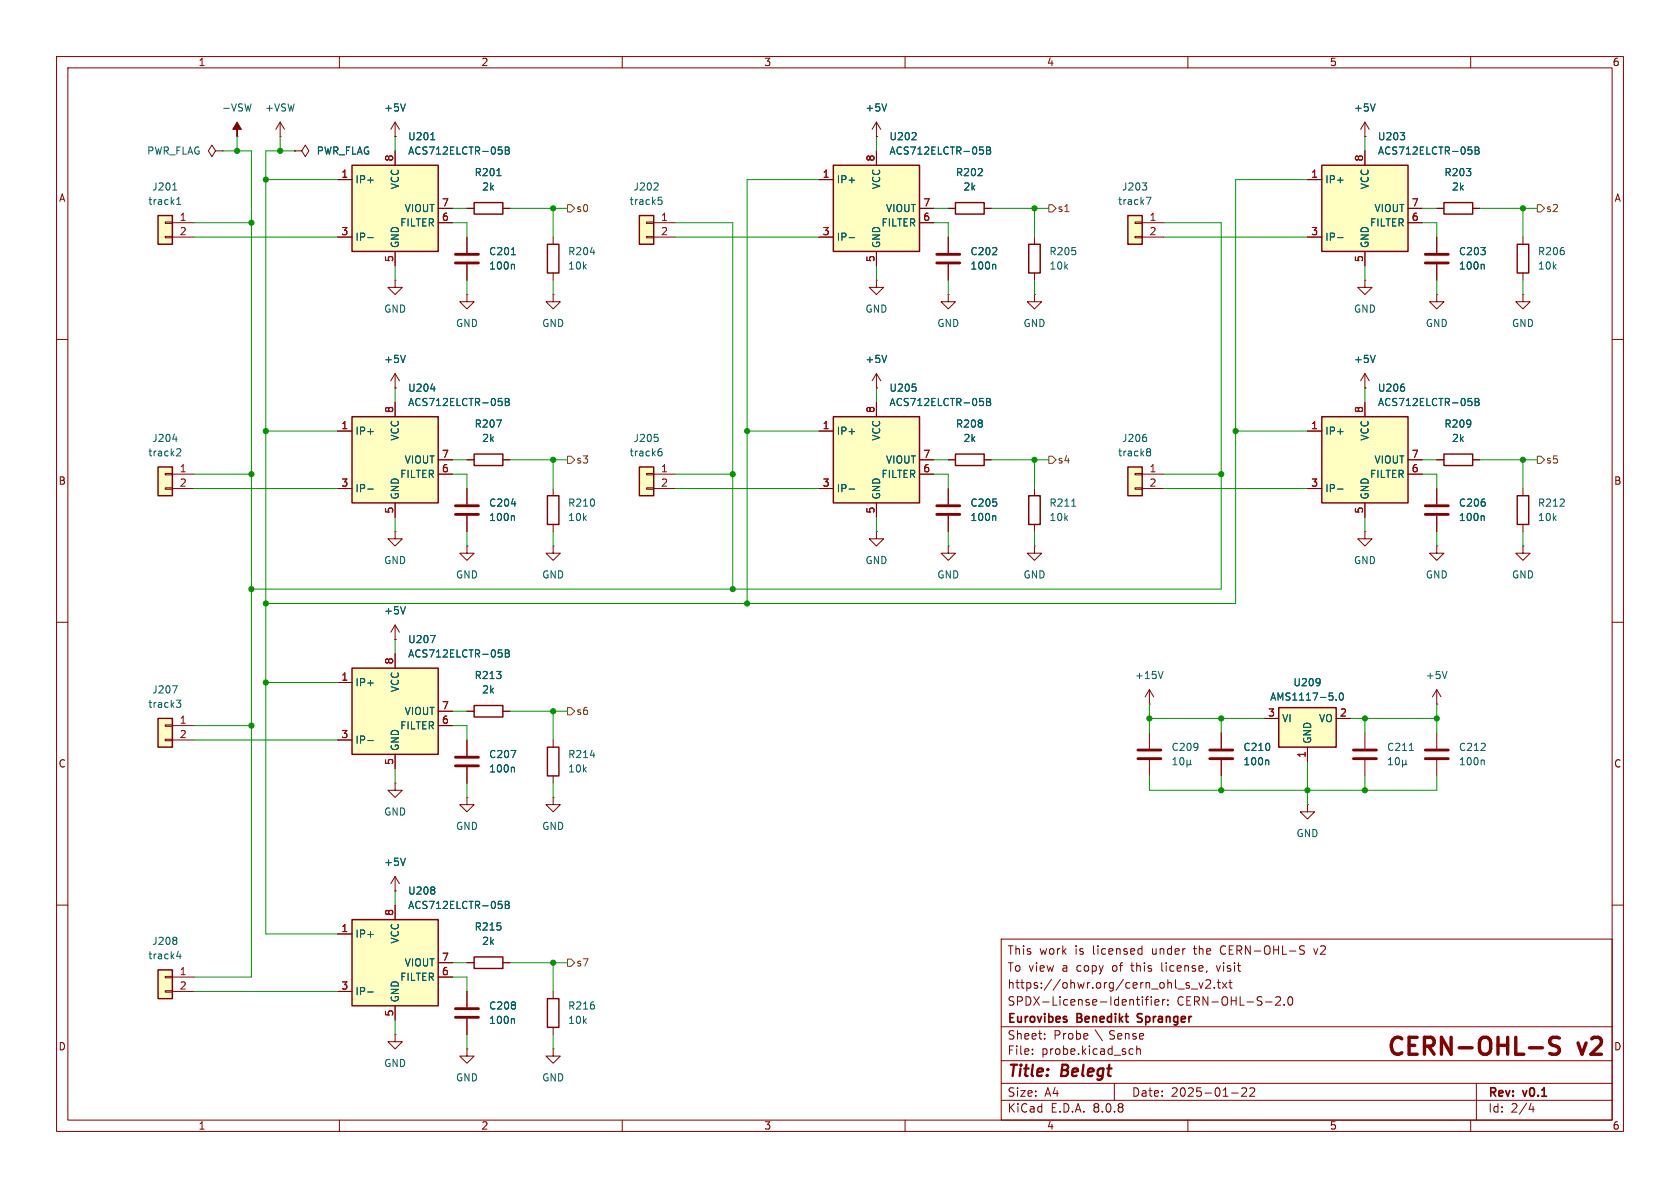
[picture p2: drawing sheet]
<svg xmlns="http://www.w3.org/2000/svg" width="297mm" height="210mm" viewBox="0 0 297 210" stroke-linecap="round" stroke-linejoin="round" font-family="sans-serif">
<g fill="none" stroke="#840000" stroke-width=".18">
<path d="M10 10h277v190h-277zM12 12h273v186h-273zM60 10v2M110 10v2M160 10v2M210 10v2M260 10v2M10 60h2M285 60h2M10 110h2M285 110h2M254 129.5v2.8"/>
<path d="M254 134.4v2.8M10 160h2M177 166h108v32h-108zM200.9 176.7h.6M201.3 177.7h.2M201.5 167.7l.4 .1M201.9 167.2v1.5M201.9 168.6l-.4 .1M202 176.2v.1M202 176.7v1M202.5 176.7h.5M203 176.2l-.3 .2v1.3"/>
<path d="M203.5 176.2v.1M203.5 176.7v1M204.2 177.2l.7-.1-.1-.3-.4-.1-.2 .2v.7h.6M205.5 176.7v1M206 176.7l-.3 .1-.2 .2M206.5 177.6v.1M206.5 176.8v.1M209.9 174.2l.3 .1 .1 .2-.2 .2h-.3M209.9 173.7l.3 .1M210.6 174.8h1.1M212 173.7l.3 1 .4-1M213.2 173.3l.5-.1 .3 .1v.3l-.9 1.1h.9"/>
<path d="M214.7 174.6v.1M215 170.7l.4 1M215.2 173.7h.5M215.4 173.2v1.3l.3 .2M216.1 173.7l.8 1M216.9 173.7l-.8 1M217.2 173.7h.6M217.5 173.2v1.3l.3 .2M225.5 176.3l.6-.1 .2 .1 .1 .3-.9 1.1h.9M227 177.6v.1M227.8 176.3l.2-.1a.81 .81 0 0 1 .6 .6 .81 .81 0 0 1-.3 .8l-.1 .1a.81 .81 0 0 1-.4-1.4zM229.9 167.8l.6 .3 .1 .3-.3 .3-.6-.1"/>
<path d="M229.9 167.3h.7M232.2 167.7l.4 1M285 160h2M60 198v2M110 198v2M160 198v2M177 194.5h108M177 191.5h108M177 187.5h108M177 181.5h108M182.5 186.3v.1M182.5 185.5v.1"/>
<path d="M184.7 183.6v.1M184.7 182.8v.1M197 191.5v3M199.9 185.4l.4 .1M200.3 186.3l-.4 .1M201 185.5l.2-.1 .3 .1 .1 .9M201 184.9v1.5M210 198v2M217.7 193.2h1.2M219.5 192.4l.6-.1 .2 .1 .1 .3-.9 1.1h.9M221 192.4l.5-.1 .2 .1 .1 .3-.9 1.1h.9M260 198v2"/>
<path d="M261 191.5v6.5M270.7 195l-.4 1.1h.9M271 195.6v1"/>
</g>
<path d="M201.1 179.3v.5M201.1 180.6l.2 .1" fill="none" stroke="#840000" stroke-width=".3"/>
<path d="M270.4 185.2h2.3M275.7 183.5l-.4-.1h-.8a.73 .73 0 0 0-.5 .7 .73 .73 0 0 0 .5 .7 1.1 1.1 0 0 1 1.2 .7 .77 .77 0 0 1-.6 .9h-.7l-.4-.2" fill="none" stroke="#840000" stroke-width=".6"/>
<path d="M252 134.1h4M252 132.6h4" fill="none" stroke="#840000" stroke-width=".51"/>
<path d="M262.2 134.4l.2 .1v.7" fill="none" stroke="#006464" stroke-width=".18"/>
<path d="M199.4 82.6h2.5v5h-2.5z" fill="#ffffc2"/>
<path d="M200.7 86.2h1.2v.3h-1.2zM200.7 83.7h1.2v.2h-1.2zM201.9 83.8h3.8M201.9 86.4h3.8" fill="none" stroke="#840000" stroke-width=".18"/>
<path d="M199.4 82.6h2.5v5h-2.5z" fill="none" stroke="#840000" stroke-width=".25"/>
<path d="M202.6 77.3l.1 .2-.1 .5M202.9 79.3h.3l.2 .3-.2 .3M202.9 79.9h.3M203.2 79.9l.2 .2v.2l-.1 .2-.4 .1" fill="none" stroke="#006464" stroke-width=".18"/>
<path d="M113 38.1h2.6v5.1h-2.6z" fill="#ffffc2"/>
<path d="M114.3 39.2h1.3v.3h-1.3zM115.6 39.4h3.8M97.8 41.9v1.3M97.8 48.3v1.2M114.3 41.8h1.3v.2h-1.3zM115.6 41.9h3.8M167.6 81.3h1.3M174 81.3h1.3" fill="none" stroke="#840000" stroke-width=".18"/>
<path d="M113 38.1h2.6v5.1h-2.6zM96.8 43.2h2v5.1h-2zM168.9 80.3h5.1v2h-5.1z" fill="none" stroke="#840000" stroke-width=".25"/>
<path d="M116.2 32.4l.2 .2-.1 .3-.7 .7h.8M116.4 34.9h.6M116.5 35.4h.3l.3 .2-.1 .4-.5 .1M104.4 44.6h.8" fill="none" stroke="#006464" stroke-width=".18"/>
<path d="M147.3 73.7h15.3v15.2h-15.3z" fill="#ffffc2"/>
<path d="M181.9 43.2h2v5.1h-2zM147.3 73.7h15.3v15.2h-15.3zM96.8 176.5h2v5.1h-2z" fill="none" stroke="#840000" stroke-width=".25"/>
<g fill="none" stroke="#840000" stroke-width=".18">
<path d="M167.6 52.1v1.2h1.3l-1.3 1.3-1.2-1.3h1.2M167.6 52.1h.1M167.6 41.9v2.8M167.6 46.7v2.8M182.9 52.1v1.2h1.2l-1.2 1.3-1.3-1.3h1.3M182.9 52.1h.1M182.9 41.9v1.3M182.9 48.3v1.2M144.8 76.2h2.5M154.9 68.6h.1M154.9 66v2.6M154.9 71.1v2.6"/>
<path d="M154.9 66l-.7 1.3M154.9 66l.8 1.3M144.8 86.4h2.5M154.9 88.9v2.5M162.6 83.8h2.5M162.6 81.3h2.5M203.2 129.5v2.8M203.2 134.4v2.8M97.8 175.3v1.2M97.8 185.4v1.3h1.3l-1.3 1.3-1.3-1.3h1.3M97.8 185.4h.1M97.8 181.6v1.3"/>
</g>
<g fill="none" stroke="#006464" stroke-width=".18">
<path d="M175.9 46.7l.1 .2v.7M156.8 62.8l-.5 1.3M161.9 68.5v.5M173.2 70.4h.6M173.8 71l.1 .2-.1 .4M174.4 70.4h.4l.3 .3-.3 .3 .3 .2v.3l-.2 .2h-.5zM174.4 71h.4M150.1 86.5h1M207.4 135.2h.7M207.4 134.3l.3-.4v1.3M208.7 134.1l.2-.2a.68 .68 0 0 1 .4 .7 .68 .68 0 0 1-.4 .6l-.2-.1-.1-.4zM209.8 135l.2 .2h.3l.1-.2"/>
<path d="M209.8 134.4v1.2M210.4 135l.2 .2M210.4 134.4v.6"/>
</g>
<path d="M165.6 46.5h4.1M165.6 45h4.1M201.2 134.1h4M201.2 132.6h4" fill="none" stroke="#840000" stroke-width=".51"/>
<path d="M113 82.6h2.6v5h-2.6z" fill="#ffffc2"/>
<path d="M114.3 86.2h1.3v.3h-1.3zM114.3 83.7h1.3v.2h-1.3zM115.6 83.8h3.8M115.6 86.4h3.8M203.2 124.5h.1M203.2 121.9l-.8 1.3M203.2 121.9v2.6M203.2 121.9l.8 1.3M241.3 129.5v2.8M241.3 134.4v2.8" fill="none" stroke="#840000" stroke-width=".18"/>
<path d="M113 82.6h2.6v5h-2.6z" fill="none" stroke="#840000" stroke-width=".25"/>
<g fill="none" stroke="#006464" stroke-width=".18">
<path d="M115.7 76.8h.6M116.2 77.3l.2 .2-.2 .5M116.6 79.8h.2l.3 .2-.1 .5-.4 .1M116.9 79.3l-.3 .1M205.6 118.7l-.4 1.3M245.5 135.2h.7M245.5 134.3l.3-.4v1.3M246.8 134.1l.2-.2a.68 .68 0 0 1 .4 .7 .68 .68 0 0 1-.4 .6l-.2-.1-.1-.4zM247.9 135l.2 .2h.3l.1-.2M247.9 134.4v1.2M248.5 135l.2 .2M248.5 134.4v.6"/>
<path d="M249.2 132.7h.7"/>
</g>
<path d="M239.3 134.1h4M239.3 132.6h4" fill="none" stroke="#840000" stroke-width=".51"/>
<path d="M62.2 162.6h15.3v15.2h-15.3z" fill="#ffffc2"/>
<path d="M62.2 162.6h15.3v15.2h-15.3zM83.8 169.2h5.1v2h-5.1z" fill="none" stroke="#840000" stroke-width=".25"/>
<g fill="none" stroke="#840000" stroke-width=".18">
<path d="M69.8 138.4v1.3h1.3l-1.3 1.3-1.2-1.3h1.2M69.8 138.4h.1M254 124.5h.1M254 121.9l-.8 1.3M254 121.9v2.6M254 121.9l.8 1.3M69.8 157.5h.1M69.8 154.9v2.6M69.8 154.9l-.7 1.3M69.8 154.9l.8 1.3M82.5 141v1.2h1.3l-1.3 1.3-1.2-1.3h1.2M82.5 141h.1"/>
<path d="M97.8 141v1.2h1.3l-1.3 1.3-1.3-1.3h1.3M97.8 141h.1M231.1 142.2v1.3h1.3l-1.3 1.3-1.2-1.3h1.2M231.1 142.2h.1M59.7 165.1h2.5M59.7 175.3h2.5M69.8 160v2.6M69.8 177.8v2.5M77.5 172.7h2.5M77.5 170.2h2.5M82.5 170.2h1.3M88.9 170.2h1.3"/>
</g>
<path d="M255.8 118.7l-.4 1.3M71.7 151.7l-.5 1.3M76.8 156.9v.3M76.8 157.5v.4M88.1 159.3h.6M88.7 159.9l.1 .2-.1 .4M89.3 159.3h.5l.2 .3-.2 .3 .2 .2 .1 .3-.3 .2h-.5zM89.3 159.9h.5M65 175.4h1" fill="none" stroke="#006464" stroke-width=".18"/>
<path d="M226.1 125.1h10.1v7h-10.1z" fill="#ffffc2"/>
<path d="M226.1 125.1h10.1v7h-10.1z" fill="none" stroke="#840000" stroke-width=".25"/>
<path d="M215.9 129.5v2.8M215.9 134.4v2.8M223.5 127h2.6M231.1 132.1v2.5M236.2 127h2.6" fill="none" stroke="#840000" stroke-width=".18"/>
<path d="M224.1 134.4l.2 .1v.7M233.3 120.1v.8M233.4 120.5l-.1 .1M236.2 123.6v.2M236.9 122.6l.2-.1a.68 .68 0 0 1 .4 .6 .68 .68 0 0 1-.4 .7 .84 .84 0 0 1-.2-1.2z" fill="none" stroke="#006464" stroke-width=".18"/>
<path d="M213.9 134.1h4M213.9 132.6h4" fill="none" stroke="#840000" stroke-width=".51"/>
<path d="M27.9 127h2.6v5.1h-2.6z" fill="#ffffc2"/>
<path d="M29.2 130.7h1.3v.2h-1.3zM29.2 128.1h1.3v.3h-1.3zM30.5 128.3h3.8M30.5 130.8h3.8" fill="none" stroke="#840000" stroke-width=".18"/>
<path d="M27.9 127h2.6v5.1h-2.6z" fill="none" stroke="#840000" stroke-width=".25"/>
<path d="M30.5 121.2h.8l-.5 1.3M31.2 123.8h.8l-.5 .5 .4 .1 .1 .4-.3 .2h-.3" fill="none" stroke="#006464" stroke-width=".18"/>
<path d="M62.2 118.1h15.3v15.3h-15.3z" fill="#ffffc2"/>
<path d="M83.8 35.8h5.1v2h-5.1zM62.2 118.1h15.3v15.3h-15.3zM96.8 132.1h2v5.1h-2z" fill="none" stroke="#840000" stroke-width=".25"/>
<g fill="none" stroke="#840000" stroke-width=".18">
<path d="M41.9 24.1h.1M49.5 24.1h.1M49.5 21.6l-.7 1.3M49.5 21.6v2.5M49.5 21.6l.8 1.3M82.5 36.8h1.3M88.9 36.8h1.3M69.8 94v1.3h1.3l-1.3 1.2-1.2-1.2h1.2M69.8 94h.1M82.5 96.5v1.3h1.3l-1.3 1.3-1.2-1.3h1.2M82.5 96.5h.1M97.8 96.5v1.3h1.3l-1.3 1.3-1.3-1.3h1.3"/>
<path d="M97.8 96.5h.1M69.8 113h.1M69.8 110.5v2.5M69.8 115.6v2.5M69.8 110.5l-.7 1.3M69.8 110.5l.8 1.3M59.7 120.7h2.5M59.7 130.8h2.5M69.8 133.4v2.5M77.5 128.3h2.5M77.5 125.7h2.5M97.8 130.8v1.3"/>
<path d="M97.8 137.2v1.2"/>
</g>
<path d="M44.4 18.4l-.3 1.2M87.8 31.1h.8M71.7 107.3l-.5 1.2M76.1 112.3h.8l-.5 1.3M88.1 114.9h.6M88.7 115.4l.1 .2-.1 .5M89.3 114.9h.5l.2 .2-.2 .4 .2 .1 .1 .3-.3 .2h-.5zM89.3 115.5h.5M65 130.9h1M104.4 133.5h.8" fill="none" stroke="#006464" stroke-width=".18"/>
<path d="M41.9 21.6l.8 1.3h-.8v1.2v-1.2h-.8z" fill="#840000" stroke="#840000" stroke-width=".18"/>
<path d="M62.2 29.2h15.3v15.3h-15.3z" fill="#ffffc2"/>
<path d="M62.2 29.2h15.3v15.3h-15.3zM83.8 124.7h5.1v2h-5.1z" fill="none" stroke="#840000" stroke-width=".25"/>
<g fill="none" stroke="#840000" stroke-width=".18">
<path d="M38.1 26.7l-.6-1-.7 1 .7 1 .6-1h1.3M39.4 26.7h.1M59.7 31.8h2.5M69.8 24.1h.1M69.8 21.6v2.5M69.8 26.7v2.5M69.8 21.6l-.7 1.3M69.8 21.6l.8 1.3M77.5 39.4h2.5M77.5 36.8h2.5M59.7 41.9h2.5M69.8 44.5v2.5"/>
<path d="M82.5 125.7h1.3M88.9 125.7h1.3"/>
</g>
<path d="M71.7 18.4l-.5 1.2M76.1 24.7h.8M88.1 26h.6M88.7 26.5l.1 .2-.1 .5M89.3 26h.5l.2 .2-.2 .4 .2 .1 .1 .3-.3 .2h-.5zM89.3 26.6h.5M65 42h1" fill="none" stroke="#006464" stroke-width=".18"/>
<path d="M27.9 38.1h2.6v5.1h-2.6z" fill="#ffffc2"/>
<g fill="none" stroke="#840000" stroke-width=".18">
<path d="M29.2 39.2h1.3v.3h-1.3zM30.5 39.4h3.8M52.1 26.7h1.2l.7-1 .6 1-.6 1-.7-1M52.1 26.7h.1M167.6 36.8h1.3M174 36.8h1.3M29.2 41.8h1.3v.2h-1.3zM30.5 41.9h3.8M69.8 68.6h.1M69.8 66l-.7 1.3M69.8 66v2.6M69.8 66l.8 1.3"/>
<path d="M154.9 94v1.3h1.3l-1.3 1.2-1.2-1.2h1.2M154.9 94h.1M167.6 96.5v1.3h1.3l-1.3 1.3-1.2-1.3h1.2M167.6 96.5h.1M167.6 86.4v2.8M167.6 91.2v2.8M182.9 96.5v1.3h1.2l-1.2 1.3-1.3-1.3h1.3M182.9 96.5h.1M182.9 86.4v1.2M182.9 92.7v1.3M82.5 130.8v2.8M82.5 135.6v2.8"/>
</g>
<path d="M27.9 38.1h2.6v5.1h-2.6zM168.9 35.8h5.1v2h-5.1zM181.9 87.6h2v5.1h-2z" fill="none" stroke="#840000" stroke-width=".25"/>
<path d="M30.5 33.6h.8M31.2 36.1h.8M31.2 35.2l.4-.3v1.2M71.7 62.8l-.5 1.3M175.9 91.2l.1 .2v.6M189.5 89.5h.7M90.3 132.7h.9l-.6 1.2M90.8 135.6l.1 .2v.7" fill="none" stroke="#006464" stroke-width=".18"/>
<path d="M165.6 90.9h4.1M165.6 89.4h4.1M80.5 135.4h4.1M80.5 133.9h4.1" fill="none" stroke="#840000" stroke-width=".51"/>
<path d="M147.3 29.2h15.3v15.3h-15.3z" fill="#ffffc2"/>
<path d="M147.3 29.2h15.3v15.3h-15.3zM268.2 43.2h2.1v5.1h-2.1zM96.8 87.6h2v5.1h-2z" fill="none" stroke="#840000" stroke-width=".25"/>
<g fill="none" stroke="#840000" stroke-width=".18">
<path d="M144.8 31.8h2.5M154.9 24.1h.1M154.9 21.6v2.5M154.9 26.7v2.5M154.9 21.6l-.7 1.3M154.9 21.6l.8 1.3M162.6 39.4h2.5M162.6 36.8h2.5M82.5 52.1v1.2h1.3l-1.3 1.3-1.2-1.3h1.2M82.5 52.1h.1M82.5 41.9v2.8M82.5 46.7v2.8"/>
<path d="M97.8 52.1v1.2h1.3l-1.3 1.3-1.3-1.3h1.3M97.8 52.1h.1M144.8 41.9h2.5M154.9 49.5v1.3h1.3l-1.3 1.3-1.2-1.3h1.2M154.9 49.5h.1M154.9 44.5v2.5M241.3 49.5v1.3h1.3l-1.3 1.3-1.3-1.3h1.3M241.3 49.5h.1M254 52.1v1.2h1.3l-1.3 1.3-1.3-1.3h1.3M254 52.1h.1M269.2 52.1v1.2h1.3l-1.3 1.3-1.2-1.3h1.2M269.2 52.1h.1"/>
<path d="M269.2 41.9v1.3M269.2 48.3v1.2M241.3 68.6h.1M241.3 66l-.8 1.3M241.3 66v2.6M241.3 66l.8 1.3M82.5 86.4v2.8M82.5 91.2v2.8M97.8 86.4v1.2M97.8 92.7v1.3M241.3 94v1.3h1.3l-1.3 1.2-1.3-1.2h1.3M241.3 94h.1"/>
<path d="M254 96.5v1.3h1.3l-1.3 1.3-1.3-1.3h1.3M254 96.5h.1M254 86.4v2.8M254 91.2v2.8M269.2 96.5v1.3h1.3l-1.3 1.3-1.2-1.3h1.2M269.2 96.5h.1"/>
</g>
<g fill="none" stroke="#006464" stroke-width=".18">
<path d="M156.8 18.4l-.5 1.2M161.2 24.7h.8M161.9 23.6v.4M173.2 26h.6M173.8 26.5l.1 .2-.1 .5M174.4 26h.4l.3 .2-.3 .4 .3 .1v.3l-.2 .2h-.5zM174.4 26.6h.4M90.4 45h.7M90.8 46.7l.1 .2v.7M150.1 42h1M243.1 62.8l-.4 1.3M90.4 89.1h.8"/>
<path d="M90.8 91.2l.1 .2v.6M262.2 91.2l.2 .2v.6"/>
</g>
<path d="M80.5 46.5h4.1M80.5 45h4.1M80.5 90.9h4.1M80.5 89.4h4.1M252 90.9h4M252 89.4h4" fill="none" stroke="#840000" stroke-width=".51"/>
<path d="M199.4 38.1h2.5v5.1h-2.5z" fill="#ffffc2"/>
<path d="M200.7 39.2h1.2v.3h-1.2zM201.9 39.4h3.8M200.7 41.8h1.2v.2h-1.2zM201.9 41.9h3.8" fill="none" stroke="#840000" stroke-width=".18"/>
<path d="M199.4 38.1h2.5v5.1h-2.5z" fill="none" stroke="#840000" stroke-width=".25"/>
<path d="M201.9 32.3h.8l-.4 .5M202.6 32.9l.1 .2-.1 .4M202.6 34.9h.9l-.6 1.2" fill="none" stroke="#006464" stroke-width=".18"/>
<path d="M27.9 82.6h2.6v5h-2.6z" fill="#ffffc2"/>
<path d="M29.2 86.2h1.3v.3h-1.3zM29.2 83.7h1.3v.2h-1.3zM30.5 83.8h3.8M30.5 86.4h3.8" fill="none" stroke="#840000" stroke-width=".18"/>
<path d="M27.9 82.6h2.6v5h-2.6z" fill="none" stroke="#840000" stroke-width=".25"/>
<path d="M30.5 77.6h.8M31.4 79.3l.4 .1 .2 .3-.8 .9h.8" fill="none" stroke="#006464" stroke-width=".18"/>
<path d="M233.7 29.2h15.2v15.3h-15.2z" fill="#ffffc2"/>
<path d="M233.7 29.2h15.2v15.3h-15.2zM255.3 35.8h5v2h-5z" fill="none" stroke="#840000" stroke-width=".25"/>
<path d="M231.1 31.8h2.6M241.3 24.1h.1M241.3 21.6v2.5M241.3 26.7v2.5M241.3 21.6l-.8 1.3M241.3 21.6l.8 1.3M248.9 39.4h2.6M248.9 36.8h2.6M254 36.8h1.3M260.3 36.8h1.3M231.1 41.9h2.6M241.3 44.5v2.5" fill="none" stroke="#840000" stroke-width=".18"/>
<path d="M243.1 18.4l-.4 1.2M247.5 23.4h.8l-.4 .5M248.3 24v.6M259.6 26h.6M260.1 26.5l.1 .2-.1 .5M260.8 26h.4l.2 .2-.2 .4 .2 .1 .1 .3-.2 .2h-.5zM260.8 26.6h.4M236.5 42h.9" fill="none" stroke="#006464" stroke-width=".18"/>
<path d="M62.2 73.7h15.3v15.2h-15.3z" fill="#ffffc2"/>
<path d="M62.2 73.7h15.3v15.2h-15.3zM83.8 80.3h5.1v2h-5.1zM255.3 80.3h5v2h-5zM268.2 87.6h2.1v5.1h-2.1z" fill="none" stroke="#840000" stroke-width=".25"/>
<g fill="none" stroke="#840000" stroke-width=".18">
<path d="M69.8 49.5v1.3h1.3l-1.3 1.3-1.2-1.3h1.2M69.8 49.5h.1M254 41.9v2.8M254 46.7v2.8M59.7 76.2h2.5M69.8 71.1v2.6M59.7 86.4h2.5M69.8 88.9v2.5M77.5 83.8h2.5M77.5 81.3h2.5M82.5 81.3h1.3M88.9 81.3h1.3"/>
<path d="M254 81.3h1.3M260.3 81.3h1.3M269.2 86.4v1.2M269.2 92.7v1.3M82.5 175.3v2.8M69.8 182.9v1.3h1.3l-1.3 1.2-1.2-1.2h1.2M69.8 182.9h.1M82.5 185.4v1.3h1.3l-1.3 1.3-1.2-1.3h1.2M82.5 185.4h.1M82.5 180.1v2.8"/>
</g>
<path d="M262.2 46.7l.2 .2v.7M76.1 68.7h.8M87.8 74.2h.8l-.5 1.3M88.1 70.4h.6M88.7 71l.1 .2-.1 .4M89.3 70.4h.5l.2 .3-.2 .3 .2 .2 .1 .3-.3 .2h-.5zM89.3 71h.5M65 86.5h1M90.8 180.1l.1 .2v.6" fill="none" stroke="#006464" stroke-width=".18"/>
<path d="M252 46.5h4M252 45h4M80.5 179.8h4.1M80.5 178.3h4.1" fill="none" stroke="#840000" stroke-width=".51"/>
<path d="M233.7 73.7h15.2v15.2h-15.2z" fill="#ffffc2"/>
<path d="M233.7 73.7h15.2v15.2h-15.2z" fill="none" stroke="#840000" stroke-width=".25"/>
<path d="M231.1 76.2h2.6M241.3 71.1v2.6M231.1 86.4h2.6M241.3 88.9v2.5M248.9 83.8h2.6M248.9 81.3h2.6" fill="none" stroke="#840000" stroke-width=".18"/>
<path d="M248.3 68.5v.5M259.6 70.4h.6M260.1 71l.1 .2-.1 .4M260.8 70.4h.4l.2 .3-.2 .3 .2 .2 .1 .3-.2 .2h-.5zM260.8 71h.4M236.5 86.5h.9" fill="none" stroke="#006464" stroke-width=".18"/>
<path d="M27.9 171.5h2.6v5h-2.6z" fill="#ffffc2"/>
<g fill="none" stroke="#840000" stroke-width=".18">
<path d="M52.1 26.7h.1M59.7 31.8h2.5M69.8 24.1h.1M69.8 26.7v2.5M77.5 36.8h2.5M77.5 39.4h2.5M82.5 36.8h1.3M88.9 36.8h1.3M144.8 31.8h2.5M154.9 24.1h.1M154.9 26.7v2.5M162.6 36.8h2.5"/>
<path d="M162.6 39.4h2.5M167.6 36.8h1.3M174 36.8h1.3M231.1 31.8h2.6M241.3 24.1h.1M241.3 26.7v2.5M248.9 36.8h2.6M248.9 39.4h2.6M254 36.8h1.3M260.3 36.8h1.3M59.7 41.9h2.5M69.8 44.5v2.5"/>
<path d="M82.5 41.9v2.8M82.5 46.7v2.8M144.8 41.9h2.5M154.9 44.5v2.5M167.6 41.9v2.8M167.6 46.7v2.8M231.1 41.9h2.6M241.3 44.5v2.5M254 41.9v2.8M254 46.7v2.8M59.7 76.2h2.5M69.8 68.6h.1"/>
<path d="M69.8 71.1v2.6M144.8 76.2h2.5M154.9 68.6h.1M154.9 71.1v2.6M231.1 76.2h2.6M241.3 68.6h.1M241.3 71.1v2.6M59.7 86.4h2.5M69.8 88.9v2.5M77.5 81.3h2.5M77.5 83.8h2.5M82.5 81.3h1.3"/>
<path d="M82.5 86.4v2.8M82.5 91.2v2.8M88.9 81.3h1.3M144.8 86.4h2.5M154.9 88.9v2.5M162.6 81.3h2.5M162.6 83.8h2.5M167.6 81.3h1.3M167.6 86.4v2.8M167.6 91.2v2.8M174 81.3h1.3M231.1 86.4h2.6"/>
<path d="M241.3 88.9v2.5M248.9 81.3h2.6M248.9 83.8h2.6M254 86.4v2.8M254 91.2v2.8M254 81.3h1.3M260.3 81.3h1.3M69.8 113h.1M69.8 115.6v2.5M59.7 120.7h2.5M59.7 130.8h2.5M69.8 133.4v2.5"/>
<path d="M77.5 125.7h2.5M77.5 128.3h2.5M82.5 125.7h1.3M82.5 130.8v2.8M82.5 135.6v2.8M88.9 125.7h1.3M215.9 129.5v2.8M215.9 134.4v2.8M223.5 127h2.6M231.1 132.1v2.5M236.2 127h2.6M69.8 157.5h.1"/>
<path d="M29.2 175.1h1.3v.3h-1.3zM29.2 172.6h1.3v.2h-1.3zM30.5 172.7h3.8M30.5 175.3h3.8M59.7 175.3h2.5M59.7 165.1h2.5M69.8 160v2.6M69.8 177.8v2.5M77.5 172.7h2.5M77.5 170.2h2.5M82.5 175.3v2.8M82.5 170.2h1.3"/>
<path d="M88.9 170.2h1.3M82.5 180.1v2.8"/>
</g>
<path d="M27.9 171.5h2.6v5h-2.6z" fill="none" stroke="#840000" stroke-width=".25"/>
<g fill="none" stroke="#006464" stroke-width=".18">
<path d="M71.7 18.4l-.5 1.2M156.8 18.4l-.5 1.2M243.1 18.4l-.4 1.2M76.1 24.7h.8M87.8 31.1h.8M88.1 26h.6M88.7 26.5l.1 .2-.1 .5M89.3 26h.5l.2 .2-.2 .4 .2 .1 .1 .3-.3 .2h-.5zM89.3 26.6h.5M161.2 24.7h.8M161.9 23.6v.4M173.2 26h.6"/>
<path d="M173.8 26.5l.1 .2-.1 .5M174.4 26h.4l.3 .2-.3 .4 .3 .1v.3l-.2 .2h-.5zM174.4 26.6h.4M247.5 23.4h.8l-.4 .5M248.3 24v.6M259.6 26h.6M260.1 26.5l.1 .2-.1 .5M260.8 26h.4l.2 .2-.2 .4 .2 .1 .1 .3-.2 .2h-.5zM260.8 26.6h.4M65 42h1M90.4 45h.7M90.8 46.7l.1 .2v.7"/>
<path d="M150.1 42h1M175.9 46.7l.1 .2v.7M236.5 42h.9M262.2 46.7l.2 .2v.7M71.7 62.8l-.5 1.3M76.1 68.7h.8M87.8 74.2h.8l-.5 1.3M88.1 70.4h.6M88.7 71l.1 .2-.1 .4M89.3 70.4h.5l.2 .3-.2 .3 .2 .2 .1 .3-.3 .2h-.5zM89.3 71h.5M156.8 62.8l-.5 1.3"/>
<path d="M161.9 68.5v.5M173.2 70.4h.6M173.8 71l.1 .2-.1 .4M174.4 70.4h.4l.3 .3-.3 .3 .3 .2v.3l-.2 .2h-.5zM174.4 71h.4M243.1 62.8l-.4 1.3M248.3 68.5v.5M259.6 70.4h.6M260.1 71l.1 .2-.1 .4M260.8 70.4h.4l.2 .3-.2 .3 .2 .2 .1 .3-.2 .2h-.5zM260.8 71h.4M65 86.5h1"/>
<path d="M90.4 89.1h.8M90.8 91.2l.1 .2v.6M150.1 86.5h1M175.9 91.2l.1 .2v.6M236.5 86.5h.9M262.2 91.2l.2 .2v.6M71.7 107.3l-.5 1.2M76.1 112.3h.8l-.5 1.3M88.1 114.9h.6M88.7 115.4l.1 .2-.1 .5M89.3 114.9h.5l.2 .2-.2 .4 .2 .1 .1 .3-.3 .2h-.5zM89.3 115.5h.5"/>
<path d="M65 130.9h1M90.3 132.7h.9l-.6 1.2M90.8 135.6l.1 .2v.7M224.1 134.4l.2 .1v.7M233.3 120.1v.8M233.4 120.5l-.1 .1M236.2 123.6v.2M236.9 122.6l.2-.1a.68 .68 0 0 1 .4 .6 .68 .68 0 0 1-.4 .7 .84 .84 0 0 1-.2-1.2zM71.7 151.7l-.5 1.3M76.8 156.9v.3M76.8 157.5v.4M88.1 159.3h.6"/>
<path d="M88.7 159.9l.1 .2-.1 .4M89.3 159.3h.5l.2 .3-.2 .3 .2 .2 .1 .3-.3 .2h-.5zM89.3 159.9h.5M31.1 165.7l.2 .2-.2 .3M31.1 166.3l.2 .2-.2 .4M31.5 168.2l-.3 .9h.8M31.8 168.6v.9M65 175.4h1M90.8 180.1l.1 .2v.6"/>
</g>
<path d="M100.3 36.2h.7l.6 .6-.6 .7h-.7zM185.4 36.2h.7l.6 .6-.6 .7h-.7zM271.8 36.2h.6l.6 .6-.6 .7h-.6zM100.3 80.6h.7l.6 .7-.6 .6h-.7zM185.4 80.6h.7l.6 .7-.6 .6h-.7zM271.8 80.6h.6l.6 .7-.6 .6h-.6zM100.3 125.1h.7l.6 .6-.6 .7h-.7zM100.3 169.5h.7l.6 .7-.6 .6h-.7z" fill="none" stroke="#725600" stroke-width=".18"/>
<g fill="none" stroke="#009600" stroke-width=".18">
<path d="M34.3 39.4h10.1M39.4 26.7h5v146h-10.1M41.9 24.1v2.6M47 31.8h12.7M49.5 24.1v2.6M52.1 26.7h-5.1v138.4h12.7M69.8 24.1v2.6M80 36.8h2.5M80 39.4h2.5v2.5M90.2 36.8h10.1M97.8 36.8v5.1M119.4 39.4h10.1v64.7"/>
<path d="M144.8 31.8h-12.7v74.9M154.9 24.1v2.6M165.1 36.8h2.5M165.1 39.4h2.5v2.5M175.3 36.8h10.1M182.9 36.8v5.1M205.7 39.4h10.2v64.7h-171.5M231.1 31.8h-12.7v74.9h-171.4M241.3 24.1v2.6M251.5 36.8h2.5M251.5 39.4h2.5v2.5M261.6 36.8h10.2"/>
<path d="M269.2 36.8v5.1M34.3 41.9h25.4M69.8 47v2.5M82.5 49.5v2.6M97.8 49.5v2.6M119.4 41.9h25.4M154.9 47v2.5M167.6 49.5v2.6M182.9 49.5v2.6M205.7 41.9h25.4M241.3 47v2.5M254 49.5v2.6"/>
<path d="M269.2 49.5v2.6M47 76.2h12.7M69.8 68.6v2.5M132.1 76.2h12.7M154.9 68.6v2.5M218.4 76.2h12.7M241.3 68.6v2.5M34.3 86.4h25.4M34.3 83.8h10.1M69.8 91.4v2.6M80 83.8h2.5v2.6M80 81.3h2.5"/>
<path d="M82.5 94v2.5M90.2 81.3h10.1M97.8 81.3v5.1M97.8 94v2.5M119.4 86.4h25.4M119.4 83.8h10.1M154.9 91.4v2.6M165.1 81.3h2.5M165.1 83.8h2.5v2.6M167.6 94v2.5M175.3 81.3h10.1M182.9 81.3v5.1"/>
<path d="M182.9 94v2.5M205.7 86.4h25.4M205.7 83.8h10.2M241.3 91.4v2.6M251.5 81.3h2.5M251.5 83.8h2.5v2.6M254 94v2.5M261.6 81.3h10.2M269.2 81.3v5.1M269.2 94v2.5M69.8 113v2.6M34.3 128.3h10.1"/>
<path d="M34.3 130.8h25.4M47 120.7h12.7M69.8 135.9v2.5M80 128.3h2.5v2.5M80 125.7h2.5M82.5 138.4v2.6M90.2 125.7h10.1M97.8 125.7v5.1M97.8 138.4v2.6M203.2 137.2v2.5h50.8v-2.5M203.2 127h20.3M203.2 124.5v5"/>
<path d="M215.9 127v2.5M215.9 137.2v2.5M231.1 134.6v7.6M238.8 127h15.2M241.3 127v2.5M241.3 137.2v2.5M254 124.5v5M69.8 157.5v2.5M34.3 175.3h25.4M80 172.7h2.5v2.6M80 170.2h2.5M90.2 170.2h10.1"/>
<path d="M97.8 170.2v5.1M69.8 180.3v2.6M82.5 182.9v2.5M97.8 182.9v2.5"/>
</g>
<g fill="#009600" stroke="#009600" stroke-width=".18">
<circle cx="215.9" cy="83.8" r=".46"/>
<circle cx="218.4" cy="76.2" r=".46"/>
<circle cx="269.2" cy="36.8" r=".46"/>
<circle cx="269.2" cy="81.3" r=".46"/>
<circle cx="215.9" cy="139.7" r=".46"/>
<circle cx="231.1" cy="139.7" r=".46"/>
<circle cx="241.3" cy="139.7" r=".46"/>
<circle cx="241.3" cy="127" r=".46"/>
<circle cx="254" cy="127" r=".46"/>
<circle cx="203.2" cy="127" r=".46"/>
<circle cx="215.9" cy="127" r=".46"/>
<circle cx="182.9" cy="36.8" r=".46"/>
<circle cx="182.9" cy="81.3" r=".46"/>
<circle cx="44.4" cy="39.4" r=".46"/>
<circle cx="47" cy="31.8" r=".46"/>
<circle cx="49.5" cy="26.7" r=".46"/>
<circle cx="41.9" cy="26.7" r=".46"/>
<circle cx="44.4" cy="104.1" r=".46"/>
<circle cx="47" cy="106.7" r=".46"/>
<circle cx="47" cy="120.7" r=".46"/>
<circle cx="97.8" cy="125.7" r=".46"/>
<circle cx="129.5" cy="83.8" r=".46"/>
<circle cx="132.1" cy="76.2" r=".46"/>
<circle cx="132.1" cy="106.7" r=".46"/>
<circle cx="97.8" cy="36.8" r=".46"/>
<circle cx="97.8" cy="170.2" r=".46"/>
<circle cx="44.4" cy="128.3" r=".46"/>
<circle cx="129.5" cy="104.1" r=".46"/>
<circle cx="97.8" cy="81.3" r=".46"/>
<circle cx="47" cy="76.2" r=".46"/>
<circle cx="44.4" cy="83.8" r=".46"/>
</g>
<g font-size="4.2" fill="#840000">
<text x="245" y="187.4">CERN-OHL-S</text>
<text x="279.3" y="187.4">v2</text>
</g>
<g font-size="2.8" fill="#840000">
<text x="178" y="190.9">Title:</text>
<text x="187.7" y="190.9">Belegt</text>
</g>
<g font-size="2.1" fill="#840000">
<text x="178" y="172">To view</text>
<text x="178" y="169">This</text>
<text x="183.7" y="169">work</text>
<text x="187.8" y="172">a</text>
<text x="190.1" y="169">is</text>
<text x="190.5" y="172">copy</text>
<text x="193.3" y="169">licensed</text>
<text x="196.9" y="172">of</text>
<text x="200.4" y="172">this</text>
<text x="203.9" y="169">under</text>
<text x="205.9" y="172">license,</text>
<text x="211.5" y="169">the</text>
<text x="215.8" y="172">visit</text>
<text x="216.3" y="169">CERN-OHL-S</text>
<text x="233" y="169">v2</text>
<text x="178" y="178">SPDX-License-Identifier:</text>
<text x="178" y="175">https://ohwr.org/cern_ohl_s_v2.txt</text>
<text x="208" y="178">CERN-OHL-S-2.0</text>
<text x="178" y="184">Sheet:</text>
<text x="178" y="181.2">Eurovibes</text>
<text x="186.2" y="184">Probe</text>
<text x="190.5" y="181.2">Benedikt</text>
<text x="194" y="184">\</text>
<text x="196.3" y="184">Sense</text>
<text x="201.8" y="181.2">Spranger</text>
<text x="178" y="186.7">File:</text>
<text x="184.1" y="186.7">probe.kicad_sch</text>
<text x="178" y="196.9">KiCad</text>
<text x="178" y="194.1">Size:</text>
<text x="184.7" y="194.1">A4</text>
<text x="185.7" y="196.9">E.D.A.</text>
<text x="193.3" y="196.9">8.0.8</text>
<text x="200" y="194.1">Date:</text>
<text x="207" y="194.1">2025-01-22</text>
<text x="263" y="194.3">Rev:</text>
<text x="263" y="196.9">Id:</text>
<text x="267.1" y="196.9">2/4</text>
<text x="269.4" y="194.3">v0.1</text>
</g>
<g font-size="1.8" fill="#840000">
<text x="35" y="11.9">1</text>
<text x="85" y="11.9">2</text>
<text x="135" y="11.9">3</text>
<text x="185" y="11.9">4</text>
<text x="235" y="11.9">5</text>
<text x="285" y="11.9">6</text>
<text x="10.3" y="35.9">A</text>
<text x="285.3" y="35.9">A</text>
<text x="10.3" y="85.9">B</text>
<text x="285.3" y="85.9">B</text>
<text x="10.3" y="135.9">C</text>
<text x="285.3" y="135.9">C</text>
<text x="10.3" y="185.9">D</text>
<text x="285.3" y="185.9">D</text>
<text x="35" y="199.9">1</text>
<text x="85" y="199.9">2</text>
<text x="135" y="199.9">3</text>
<text x="185" y="199.9">4</text>
<text x="235" y="199.9">5</text>
<text x="285" y="199.9">6</text>
</g>
<g font-size="1.8" fill="#006464">
<text x="39.1" y="19.9">-VSW</text>
<text x="46.8" y="19.9">+VSW</text>
<text x="67.8" y="19.9">+5V</text>
<text x="152.9" y="19.9">+5V</text>
<text x="239.3" y="19.9">+5V</text>
<text x="25.9" y="27.5">PWR_FLAG</text>
<text x="55.9" y="27.5">PWR_FLAG</text>
<text x="72.1" y="27.5">ACS712ELCTR-05B</text>
<text x="72.1" y="25">U201</text>
<text x="157.1" y="27.5">ACS712ELCTR-05B</text>
<text x="157.1" y="25">U202</text>
<text x="243.5" y="27.5">ACS712ELCTR-05B</text>
<text x="243.5" y="25">U203</text>
<text x="26.8" y="33.9">J201</text>
<text x="62.7" y="32.6">IP+</text>
<text x="70.7" y="33.5" transform="rotate(-90 70.7 33.5)">VCC</text>
<text x="83.8" y="31.3">R201</text>
<text x="85.1" y="33.9">2k</text>
<text x="111.9" y="33.9">J202</text>
<text x="147.8" y="32.6">IP+</text>
<text x="155.8" y="33.5" transform="rotate(-90 155.8 33.5)">VCC</text>
<text x="168.9" y="31.3">R202</text>
<text x="170.2" y="33.9">2k</text>
<text x="198.3" y="33.9">J203</text>
<text x="234.2" y="32.6">IP+</text>
<text x="242.2" y="33.5" transform="rotate(-90 242.2 33.5)">VCC</text>
<text x="255.3" y="31.3">R203</text>
<text x="256.6" y="33.9">2k</text>
<text x="26.1" y="36.4">track1</text>
<text x="70.7" y="40.2">FILTER</text>
<text x="71.4" y="37.7">VIOUT</text>
<text x="111.2" y="36.4">track5</text>
<text x="155.7" y="40.2">FILTER</text>
<text x="156.5" y="37.7">VIOUT</text>
<text x="197.6" y="36.4">track7</text>
<text x="242.1" y="40.2">FILTER</text>
<text x="242.9" y="37.7">VIOUT</text>
<text x="62.7" y="42.8">IP-</text>
<text x="70.7" y="43.9" transform="rotate(-90 70.7 43.9)">GND</text>
<text x="86.4" y="45.3">C201</text>
<text x="86.4" y="47.9">100n</text>
<text x="100.3" y="45.3">R204</text>
<text x="100.3" y="47.9">10k</text>
<text x="147.8" y="42.8">IP-</text>
<text x="155.8" y="43.9" transform="rotate(-90 155.8 43.9)">GND</text>
<text x="171.5" y="45.3">C202</text>
<text x="171.5" y="47.9">100n</text>
<text x="185.4" y="45.3">R205</text>
<text x="185.4" y="47.9">10k</text>
<text x="234.2" y="42.8">IP-</text>
<text x="242.2" y="43.9" transform="rotate(-90 242.2 43.9)">GND</text>
<text x="257.8" y="45.3">C203</text>
<text x="257.8" y="47.9">100n</text>
<text x="271.8" y="45.3">R206</text>
<text x="271.8" y="47.9">10k</text>
<text x="67.8" y="55.5">GND</text>
<text x="80.5" y="58">GND</text>
<text x="95.8" y="58">GND</text>
<text x="152.9" y="55.5">GND</text>
<text x="165.6" y="58">GND</text>
<text x="180.8" y="58">GND</text>
<text x="239.3" y="55.5">GND</text>
<text x="252" y="58">GND</text>
<text x="267.2" y="58">GND</text>
<text x="67.8" y="64.4">+5V</text>
<text x="152.9" y="64.4">+5V</text>
<text x="239.3" y="64.4">+5V</text>
<text x="72.1" y="72">ACS712ELCTR-05B</text>
<text x="72.1" y="69.4">U204</text>
<text x="157.1" y="72">ACS712ELCTR-05B</text>
<text x="157.1" y="69.4">U205</text>
<text x="243.5" y="72">ACS712ELCTR-05B</text>
<text x="243.5" y="69.4">U206</text>
<text x="62.7" y="77.1">IP+</text>
<text x="70.7" y="78" transform="rotate(-90 70.7 78)">VCC</text>
<text x="83.8" y="75.8">R207</text>
<text x="147.8" y="77.1">IP+</text>
<text x="155.8" y="78" transform="rotate(-90 155.8 78)">VCC</text>
<text x="168.9" y="75.8">R208</text>
<text x="234.2" y="77.1">IP+</text>
<text x="242.2" y="78" transform="rotate(-90 242.2 78)">VCC</text>
<text x="255.3" y="75.8">R209</text>
<text x="26.1" y="80.9">track2</text>
<text x="26.8" y="78.3">J204</text>
<text x="71.4" y="82.1">VIOUT</text>
<text x="85.1" y="78.3">2k</text>
<text x="111.2" y="80.9">track6</text>
<text x="111.9" y="78.3">J205</text>
<text x="156.5" y="82.1">VIOUT</text>
<text x="170.2" y="78.3">2k</text>
<text x="197.6" y="80.9">track8</text>
<text x="198.3" y="78.3">J206</text>
<text x="242.9" y="82.1">VIOUT</text>
<text x="256.6" y="78.3">2k</text>
<text x="62.7" y="87.2">IP-</text>
<text x="70.7" y="84.7">FILTER</text>
<text x="70.7" y="88.4" transform="rotate(-90 70.7 88.4)">GND</text>
<text x="86.4" y="89.8">C204</text>
<text x="100.3" y="89.8">R210</text>
<text x="147.8" y="87.2">IP-</text>
<text x="155.7" y="84.7">FILTER</text>
<text x="155.8" y="88.4" transform="rotate(-90 155.8 88.4)">GND</text>
<text x="171.5" y="89.8">C205</text>
<text x="185.4" y="89.8">R211</text>
<text x="234.2" y="87.2">IP-</text>
<text x="242.1" y="84.7">FILTER</text>
<text x="242.2" y="88.4" transform="rotate(-90 242.2 88.4)">GND</text>
<text x="257.8" y="89.8">C206</text>
<text x="271.8" y="89.8">R212</text>
<text x="86.4" y="92.3">100n</text>
<text x="100.3" y="92.3">10k</text>
<text x="171.5" y="92.3">100n</text>
<text x="185.4" y="92.3">10k</text>
<text x="257.8" y="92.3">100n</text>
<text x="271.8" y="92.3">10k</text>
<text x="67.8" y="99.9">GND</text>
<text x="152.9" y="99.9">GND</text>
<text x="239.3" y="99.9">GND</text>
<text x="80.5" y="102.5">GND</text>
<text x="95.8" y="102.5">GND</text>
<text x="165.6" y="102.5">GND</text>
<text x="180.8" y="102.5">GND</text>
<text x="252" y="102.5">GND</text>
<text x="267.2" y="102.5">GND</text>
<text x="67.8" y="108.8">+5V</text>
<text x="72.1" y="113.9">U207</text>
<text x="72.1" y="116.4">ACS712ELCTR-05B</text>
<text x="26.1" y="125.3">track3</text>
<text x="26.8" y="122.8">J207</text>
<text x="62.7" y="121.5">IP+</text>
<text x="70.7" y="122.4" transform="rotate(-90 70.7 122.4)">VCC</text>
<text x="83.8" y="120.2">R213</text>
<text x="85.1" y="122.8">2k</text>
<text x="200.6" y="120.2">+15V</text>
<text x="224.4" y="124.1">AMS1117-5.0</text>
<text x="228.6" y="121.5">U209</text>
<text x="252" y="120.2">+5V</text>
<text x="62.7" y="131.7">IP-</text>
<text x="70.7" y="129.1">FILTER</text>
<text x="71.4" y="126.6">VIOUT</text>
<text x="226.6" y="127.9">VI</text>
<text x="232" y="131.6" transform="rotate(-90 232 131.6)">GND</text>
<text x="233.1" y="127.9">VO</text>
<text x="70.7" y="132.8" transform="rotate(-90 70.7 132.8)">GND</text>
<text x="86.4" y="134.2">C207</text>
<text x="86.4" y="136.8">100n</text>
<text x="100.3" y="134.2">R214</text>
<text x="100.3" y="136.8">10k</text>
<text x="207" y="132.9">C209</text>
<text x="219.7" y="132.9">C210</text>
<text x="219.7" y="135.5">100n</text>
<text x="245.1" y="132.9">C211</text>
<text x="257.8" y="132.9">C212</text>
<text x="257.8" y="135.5">100n</text>
<text x="67.8" y="144.4">GND</text>
<text x="80.5" y="146.9">GND</text>
<text x="95.8" y="146.9">GND</text>
<text x="229.1" y="148.2">GND</text>
<text x="67.8" y="153.3">+5V</text>
<text x="72.1" y="160.9">ACS712ELCTR-05B</text>
<text x="72.1" y="158.3">U208</text>
<text x="26.8" y="167.2">J208</text>
<text x="62.7" y="166">IP+</text>
<text x="70.7" y="166.9" transform="rotate(-90 70.7 166.9)">VCC</text>
<text x="83.8" y="164.7">R215</text>
<text x="85.1" y="167.2">2k</text>
<text x="26.1" y="169.8">track4</text>
<text x="70.7" y="173.6">FILTER</text>
<text x="71.4" y="171">VIOUT</text>
<text x="62.7" y="176.1">IP-</text>
<text x="70.7" y="177.3" transform="rotate(-90 70.7 177.3)">GND</text>
<text x="86.4" y="178.7">C208</text>
<text x="100.3" y="178.7">R216</text>
<text x="86.4" y="181.2">100n</text>
<text x="100.3" y="181.2">10k</text>
<text x="67.8" y="188.8">GND</text>
<text x="80.5" y="191.4">GND</text>
<text x="95.8" y="191.4">GND</text>
</g>
<g font-size="1.8" fill="#a90000">
<text x="69.6" y="28.6" transform="rotate(-90 69.6 28.6)">8</text>
<text x="154.7" y="28.6" transform="rotate(-90 154.7 28.6)">8</text>
<text x="241" y="28.6" transform="rotate(-90 241 28.6)">8</text>
<text x="60.3" y="31.5">1</text>
<text x="145.3" y="31.5">1</text>
<text x="231.7" y="31.5">1</text>
<text x="31.7" y="39.1">1</text>
<text x="31.7" y="41.7">2</text>
<text x="60.3" y="41.7">3</text>
<text x="78" y="39.1">6</text>
<text x="78" y="36.6">7</text>
<text x="116.8" y="39.1">1</text>
<text x="116.8" y="41.7">2</text>
<text x="145.3" y="41.7">3</text>
<text x="163.1" y="39.1">6</text>
<text x="163.1" y="36.6">7</text>
<text x="203.1" y="39.1">1</text>
<text x="203.1" y="41.7">2</text>
<text x="231.7" y="41.7">3</text>
<text x="249.5" y="39.1">6</text>
<text x="249.5" y="36.6">7</text>
<text x="69.6" y="46.4" transform="rotate(-90 69.6 46.4)">5</text>
<text x="154.7" y="46.4" transform="rotate(-90 154.7 46.4)">5</text>
<text x="241" y="46.4" transform="rotate(-90 241 46.4)">5</text>
<text x="60.3" y="75.9">1</text>
<text x="69.6" y="73.1" transform="rotate(-90 69.6 73.1)">8</text>
<text x="145.3" y="75.9">1</text>
<text x="154.7" y="73.1" transform="rotate(-90 154.7 73.1)">8</text>
<text x="231.7" y="75.9">1</text>
<text x="241" y="73.1" transform="rotate(-90 241 73.1)">8</text>
<text x="31.7" y="83.6">1</text>
<text x="78" y="83.6">6</text>
<text x="78" y="81">7</text>
<text x="116.8" y="83.6">1</text>
<text x="163.1" y="83.6">6</text>
<text x="163.1" y="81">7</text>
<text x="203.1" y="83.6">1</text>
<text x="249.5" y="83.6">6</text>
<text x="249.5" y="81">7</text>
<text x="31.7" y="86.1">2</text>
<text x="60.3" y="86.1">3</text>
<text x="116.8" y="86.1">2</text>
<text x="145.3" y="86.1">3</text>
<text x="203.1" y="86.1">2</text>
<text x="231.7" y="86.1">3</text>
<text x="69.6" y="90.9" transform="rotate(-90 69.6 90.9)">5</text>
<text x="154.7" y="90.9" transform="rotate(-90 154.7 90.9)">5</text>
<text x="241" y="90.9" transform="rotate(-90 241 90.9)">5</text>
<text x="69.6" y="117.5" transform="rotate(-90 69.6 117.5)">8</text>
<text x="60.3" y="120.4">1</text>
<text x="78" y="125.5">7</text>
<text x="31.7" y="128">1</text>
<text x="31.7" y="130.6">2</text>
<text x="60.3" y="130.6">3</text>
<text x="78" y="128">6</text>
<text x="224.1" y="126.7">3</text>
<text x="236.8" y="126.7">2</text>
<text x="69.6" y="135.3" transform="rotate(-90 69.6 135.3)">5</text>
<text x="230.9" y="134.1" transform="rotate(-90 230.9 134.1)">1</text>
<text x="69.6" y="162" transform="rotate(-90 69.6 162)">8</text>
<text x="60.3" y="164.8">1</text>
<text x="31.7" y="172.5">1</text>
<text x="78" y="172.5">6</text>
<text x="78" y="169.9">7</text>
<text x="31.7" y="175">2</text>
<text x="60.3" y="175">3</text>
<text x="69.6" y="179.8" transform="rotate(-90 69.6 179.8)">5</text>
</g>
<g font-size="1.8" fill="#725600">
<text x="101.8" y="37.7">s0</text>
<text x="186.9" y="37.7">s1</text>
<text x="273.2" y="37.7">s2</text>
<text x="101.8" y="82.1">s3</text>
<text x="186.9" y="82.1">s4</text>
<text x="273.2" y="82.1">s5</text>
<text x="101.8" y="126.6">s6</text>
<text x="101.8" y="171">s7</text>
</g>
</svg>
